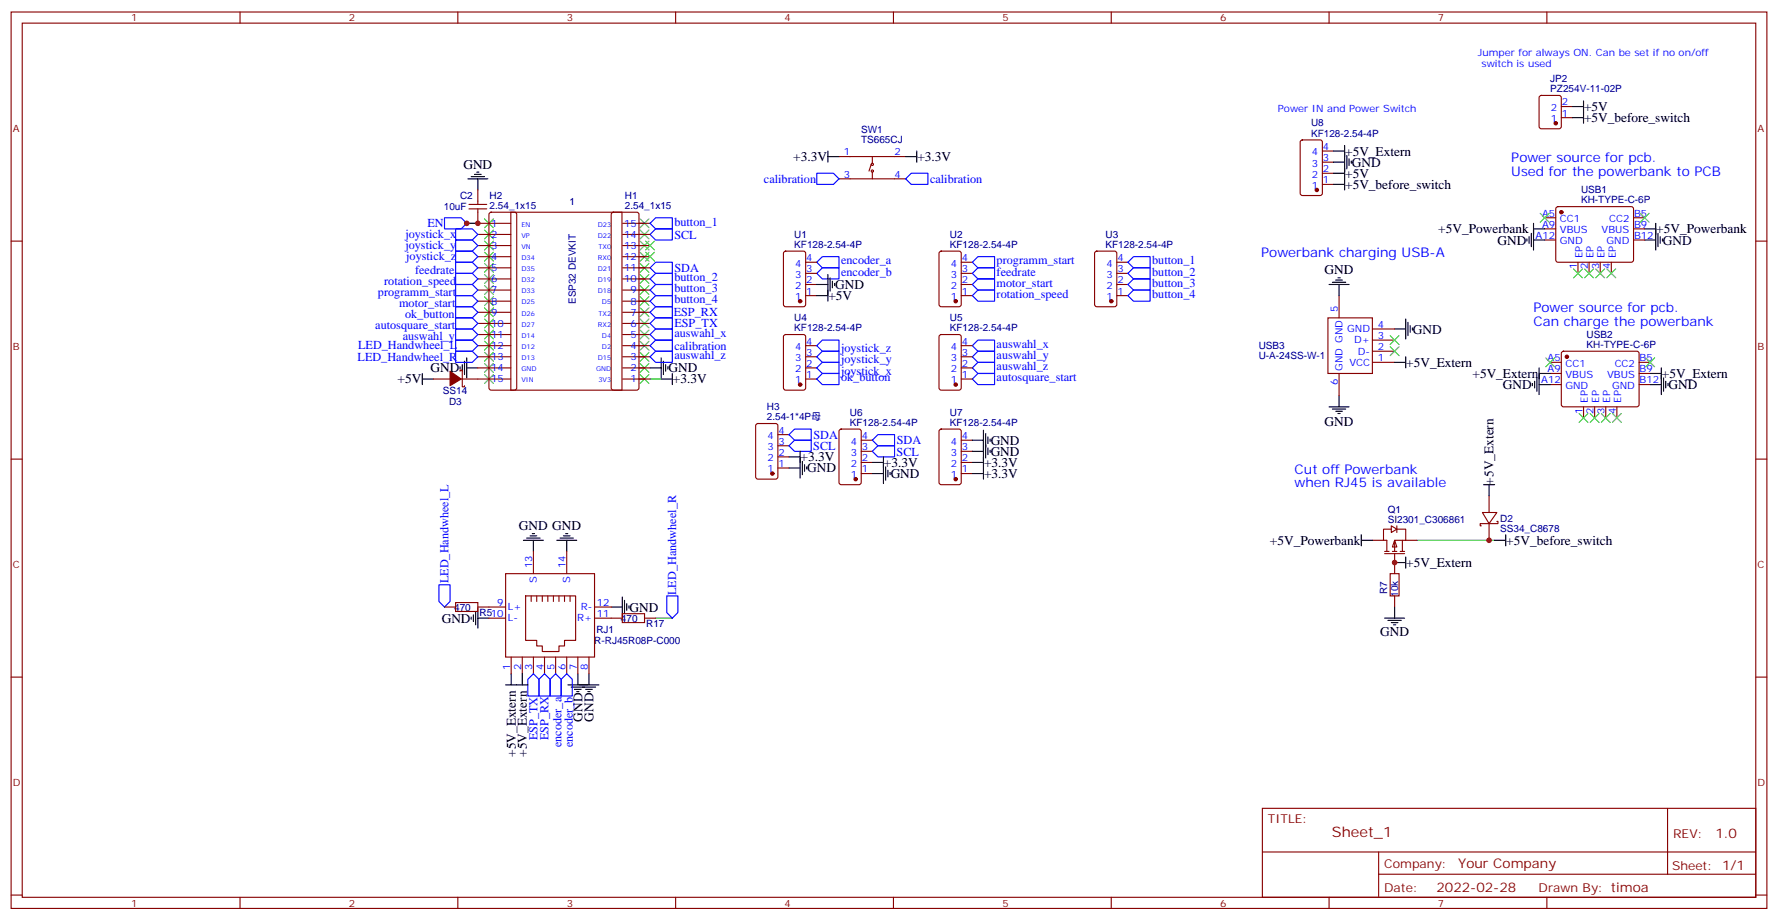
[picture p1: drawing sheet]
<svg xmlns="http://www.w3.org/2000/svg" width="564mm" height="292mm" viewBox="0 0 564 292" stroke-linecap="round" stroke-linejoin="round" font-family="sans-serif">
<g fill="none" stroke="#870000" stroke-width=".35">
<path d="M3.5 3.8h557.4v284.3h-557.4zM7.1 7.3h550.3v277.3h-550.3zM76.2 3.8v3.5M145.3 3.8v3.5M214.5 3.8v3.5M283.6 3.8v3.5M352.8 3.8v3.5M421.9 3.8v3.5M491.1 3.8v3.5M488.8 30.5l.5-.2h5.6l.7 .4 .1 9.4-.5 .7-5.9 .1-.6-.5-.1-9.4zM495.7 37.3h3.5M495.7 33.8h3.5"/>
<path d="M266.3 49.7h21.2M266.3 56.7h21.2M276.6 52.1l-.7 2.2M276.9 54.6v2.1M276.9 49.7v2.1M413 44.6l.5-.2h5.6l.7 .4v16.5l-.5 .7h-5.8l-.7-.4-.1-16.5zM419.8 58.5h3.5M419.8 55h3.5M419.8 51.4h3.5M419.8 47.9h3.5M3.5 76.5h3.6M148.9 66.3h5.6"/>
<path d="M148.9 64.8h5.6M151.7 66.3v4.5h10.5M151.7 74.4h10.5M151.7 77.9h10.5M151.7 60.3v4.5M155.5 67.5l.4-.2h7.4l.5 .2 .2 .5v55l-.2 .5-.5 .3h-7.4l-.5-.3-.2-.5v-55zM162.2 67.3h35.2v56.5h-35.2zM194.3 67.5l.4-.2h7.4l.5 .2 .2 .5v55l-.2 .5-.5 .3h-7.4l-.5-.3-.2-.5v-55zM197.7 70.8h8.7M197.7 74.4h8.7M197.7 77.9h8.7M248.9 79.9l.5-.2h5.7l.6 .4 .1 16.5-.5 .6-5.9 .1-.6-.5-.1-16.4z"/>
<path d="M298.3 79.9l.5-.2h5.6l.7 .4 .1 16.5-.5 .6-5.9 .1-.6-.5-.1-16.4zM347.7 79.9l.5-.2h5.6l.7 .4v16.5l-.4 .6-5.9 .1-.7-.5v-16.4zM490.4 69.1h3.5M490.4 72.6h3.5M490.4 76.1h3.5M494.1 65.8l.5-.3h23.3l.5 .3 .2 .5-.1 16.5-.6 .4-23.6-.1-.4-.6v-16.2zM518.6 69.1h3.5M518.6 72.6h3.5M518.6 76.1h3.5M557.4 76.5h3.5M151.7 81.4h10.5M151.7 84.9h10.5"/>
<path d="M151.7 88.5h10.5M151.7 92h10.5M151.7 95.5h10.5M151.7 99.1h10.5M197.7 81.4h8.7M197.7 84.9h8.7M197.7 88.5h8.7M197.7 92h8.7M197.7 95.5h8.7M197.7 99.1h8.7M255.8 93.8h3.5M255.8 90.2h3.5"/>
<path d="M255.8 86.7h3.5M255.8 83.2h3.5M305.2 93.8h3.5M305.2 90.2h3.5M305.2 86.7h3.5M305.2 83.2h3.5M354.5 93.8h3.6M354.5 90.2h3.6M354.5 86.7h3.6M354.5 83.2h3.6M425.1 93.8v7M500.9 83.2v3.5"/>
<path d="M504.5 83.2v3.5M508 83.2v3.5M511.5 83.2v3.5M151.7 102.6h10.5M151.7 106.1h10.5M151.7 109.6h10.5M151.7 113.2h10.5M151.7 116.7h10.5M197.7 102.6h8.7M197.7 106.1h8.7M197.7 109.6h8.7M197.7 113.2h8.7"/>
<path d="M197.7 116.7h8.7M248.9 106.3l.5-.2h5.7l.6 .4 .1 16.5-.5 .7-5.9 .1-.6-.5-.1-16.5zM255.8 109.6h3.5M255.8 113.2h3.5M255.8 116.7h3.5M298.3 106.3l.5-.2h5.6l.7 .4 .1 16.5-.5 .7-5.9 .1-.6-.5-.1-16.5zM305.2 109.6h3.5M305.2 113.2h3.5M305.2 116.7h3.5M421.6 100.8h14.1v17.7h-14.1zM425.1 118.5v7M435.7 114.9h7"/>
<path d="M435.7 111.4h7M435.7 107.9h7M435.7 104.4h7M151.7 120.2h10.5M197.7 120.2h8.7M240.1 134.5l.5-.2h5.6l.7 .5v16.5l-.4 .6-5.9 .1-.7-.5v-16.5zM246.9 137.9h3.6M255.8 120.2h3.5M266.6 136.3l.5-.2h5.6l.6 .4 .1 16.5-.5 .7h-5.8l-.7-.4-.1-16.5zM273.4 139.6h3.5M298.3 136.3l.5-.2h5.6l.7 .4 .1 16.5-.5 .7h-5.9l-.6-.4-.1-16.5zM305.2 120.2h3.5"/>
<path d="M305.2 139.6h3.5M3.5 145.6h3.6M246.9 148.4h3.6M246.9 144.9h3.6M246.9 141.4h3.6M273.4 150.2h3.5M273.4 146.7h3.5M273.4 143.2h3.5M305.2 150.2h3.5M305.2 146.7h3.5M305.2 143.2h3.5M557.4 145.6h3.5"/>
<path d="M169.3 174.9v7.1M179.9 174.9v7.1M141.1 192.5h3.5M144.6 191.1h7.1v2.9h-7.1zM151.7 192.5h8.8M155.2 196.1h5.3M160.5 182h28.2v26.4h-28.2zM166.9 189h15.8v14.1h-3.5v1.8h-1.8v1.8h-5.2v-1.8h-1.8v-1.8h-3.5zM168.6 189v1.8M170.4 189v1.8M172.2 189v1.8M173.9 189v1.8"/>
<path d="M175.7 189v1.8M177.4 189v1.8M179.2 189v1.8M181 189v1.8M188.7 192.5h5.3M188.7 196.1h8.9M197.6 194.7h7v2.8h-7zM204.6 196.1h3.5M3.5 214.8h3.6M162.3 208.4v5.3M165.8 208.4v5.3M169.3 208.4v5.3"/>
<path d="M172.9 208.4v5.3M176.4 208.4v5.3M179.9 208.4v5.3M183.4 208.4v5.3M187 208.4v5.3M557.4 214.8h3.5M400.8 256.4h156.6v28.2h-156.6zM529.4 256.4v20.9M400.8 270.2h156.5M437.7 277.3h119.6M437.7 270.2v14.2M3.5 283.9h3.6"/>
<path d="M76.2 284.6v3.5M145.3 284.6v3.5M214.5 284.6v3.5M283.6 284.6v3.5M352.8 284.6v3.5M421.9 284.6v3.5M491.1 284.6v3.5M557.4 283.9h3.5"/>
<circle cx="276.9" cy="54.3" r=".35"/>
<circle cx="276.9" cy="52.1" r=".35"/>
</g>
<path d="M148.2 70.8h3.5M206.4 120.2h3.5M208.1 196.1h5.3" fill="none" stroke="#008700" stroke-width=".35"/>
<g fill="none" stroke="#000" stroke-width=".35">
<path d="M499.2 33.8h3.5M502.7 32v3.6M148.5 56.7h6.4M149.6 56h4.2M150.6 55.3h2.2M151.3 54.6h.7M151.7 56.7v3.6M262.8 47.9v3.5M262.8 49.7h3.5M287.5 49.7h3.5M291 47.9v3.5M423.3 51.4h3.6"/>
<path d="M423.3 55h3.6M426.9 48.3v8.4M427.6 49.3v4.3M428.3 50.4v2.1M429 51.1v.7M484.7 75.8v.7M485.4 75.1v2.1M486.1 74v4.2M486.8 76.1h3.6M486.8 70.8v8.5M486.8 72.6h3.6M522.1 76.1h3.5"/>
<path d="M525.6 73v6.3M526.3 74v4.2M527 75.1v2.1M527.8 75.8v.7M259.3 90.2h3.5M259.3 93.8h3.5M262.8 87.1v8.4M263.5 88.1v4.3M264.2 89.2v2.1M264.9 89.9v.7M421.9 90.2h6.4M423 89.5h4.2"/>
<path d="M424 88.8h2.2M424.7 88.1h.7M425.1 90.2v3.6M146 116.3v.8M146.8 115.6v2.2M147.5 114.6v4.2M148.2 116.7h3.5M148.2 113.5v6.4M206.4 116.7h3.5M209.9 113.5v6.4M210.6 114.6v4.2M211.3 115.6v2.2"/>
<path d="M212 116.3v.8M213.4 118.5v3.5M442.7 104.4h3.6M446.3 101.2v6.3M447 102.2v4.3M447.7 103.3v2.1M448.4 104v.7M209.9 120.2h3.5M308.7 139.6h3.5M312.2 136.5v15.5M312.9 137.5v7.8M313.6 138.6v2.1"/>
<path d="M314.3 139.3v.7M421.9 129h6.4M423 129.8h4.2M424 130.5h2.2M424.7 131.2h.7M425.1 125.5v3.5M250.5 148.4h3.5M254 145.3v6.3M254.7 146.3v4.3M255.4 147.4v2.1M256.1 148.1v.7M276.9 150.2h3.6"/>
<path d="M280.5 147v6.4M281.2 148.1v4.2M281.9 149.2v2.1M282.6 149.9v.7M308.7 143.2h3.5M308.7 146.7h3.5M308.7 150.2h3.5M313.6 142.1v2.1M314.3 142.8v.7M166.2 171.4h6.3M167.2 170.7h4.2M168.3 170h2.1"/>
<path d="M169 169.3h.7M169.3 171.4v3.5M176.7 171.4h6.4M177.8 170.7h4.2M178.9 170h2.1M179.6 169.3h.7M179.9 171.4v3.5M149.6 195.7v.7M150.3 195v2.1M151 194v4.2M151.7 196.1h3.5M151.7 192.9v6.3"/>
<path d="M194 192.5h3.6M197.6 189.4v6.3M198.3 190.4v4.3M199 191.5v2.1M199.7 192.2v.7M160.5 217.2h3.5M162.3 213.7v3.5M180.3 217.2h9.8M181.3 217.9h7.8M182.4 218.7h2.1M183.1 219.4h.7M183.4 213.7v3.5"/>
<path d="M185.9 218.7h2.1M186.6 219.4h.7M187 213.7v3.5"/>
</g>
<g fill="none" stroke="#00f" stroke-width=".35">
<path d="M259.3 55h5.3l1.7 1.7-1.7 1.8h-5.3zM287.5 56.7l1.8-1.7h5.3v3.5h-5.3zM141.1 69.1h5.3l1.8 1.7-1.8 1.8h-5.3zM144.6 72.6h5.3l1.8 1.8-1.8 1.7h-5.3zM144.6 76.1h5.3l1.8 1.8-1.8 1.8h-5.3zM144.6 79.7h5.3l1.8 1.7-1.8 1.8h-5.3zM206.4 74.4l1.7-1.8h5.3v3.5h-5.3zM206.4 70.8l1.7-1.7h5.3v3.5h-5.3zM144.6 90.2h5.3l1.8 1.8-1.8 1.8h-5.3zM144.6 93.8h5.3l1.8 1.7-1.8 1.8h-5.3zM144.6 97.3h5.3l1.8 1.8-1.8 1.7h-5.3zM144.6 83.2h5.3l1.8 1.7-1.8 1.8h-5.3z"/>
<path d="M144.6 86.7h5.3l1.8 1.8-1.8 1.7h-5.3zM206.4 95.5l1.7-1.7h5.3v3.5h-5.3zM206.4 92l1.7-1.8h5.3v3.6h-5.3zM206.4 88.5l1.7-1.8h5.3v3.5h-5.3zM208.1 83.2h5.3v3.5h-5.3l-1.7-1.8zM208.1 97.3h5.3v3.5h-5.3l-1.7-1.7zM259.3 86.7l1.8-1.8h5.2v3.6h-5.2zM259.3 83.2l1.8-1.8h5.2v3.5h-5.2zM308.7 90.2l1.7-1.7h5.3v3.5h-5.3zM310.4 81.4h5.3v3.5h-5.3l-1.7-1.7zM310.4 92h5.3v3.5h-5.3l-1.7-1.7zM310.4 84.9h5.3v3.6h-5.3l-1.7-1.8z"/>
<path d="M358.1 83.2l1.7-1.8h5.3v3.5h-5.3zM358.1 86.7l1.7-1.8h5.3v3.6h-5.3zM358.1 90.2l1.7-1.7h5.3v3.5h-5.3zM358.1 93.8l1.7-1.8h5.3v3.5h-5.3zM144.6 107.9h5.3l1.8 1.7-1.8 1.8h-5.3zM144.6 111.4h5.3l1.8 1.8-1.8 1.7h-5.3zM144.6 100.8h5.3l1.8 1.8-1.8 1.8h-5.3zM144.6 104.4h5.3l1.8 1.7-1.8 1.8h-5.3zM206.4 109.6l1.7-1.7h5.3v3.5h-5.3zM206.4 106.1l1.7-1.7h5.3v3.5h-5.3zM206.4 113.2l1.7-1.8h5.3v3.5h-5.3zM208.1 100.8h5.3v3.6h-5.3l-1.7-1.8z"/>
<path d="M259.3 116.7l1.8-1.8h5.2v3.6h-5.2zM259.3 109.6l1.8-1.7h5.2v3.5h-5.2zM261.1 111.4h5.2v3.5h-5.2l-1.8-1.7zM308.7 116.7l1.7-1.8h5.3v3.6h-5.3zM310.4 118.5h5.3v3.5h-5.3l-1.7-1.8zM310.4 111.4h5.3v3.5h-5.3l-1.7-1.7zM310.4 107.9h5.3v3.5h-5.3l-1.7-1.8zM250.5 137.9l1.7-1.8h5.3v3.5h-5.3zM259.3 120.2l1.8-1.7h5.2v3.5h-5.2zM276.9 139.6l1.8-1.7h5.3v3.5h-5.3zM250.5 141.4l1.7-1.8h5.3v3.6h-5.3zM278.7 141.4h5.3v3.5h-5.3l-1.8-1.7z"/>
<path d="M139.3 185.5h3.6v5.3l-1.8 1.7-1.8-1.7zM211.7 189h3.5v5.3l-1.8 1.8-1.7-1.8zM167.6 215.5l1.7-1.8 1.8 1.8v5.3h-3.5zM171.1 215.5l1.8-1.8 1.7 1.8v5.3h-3.5zM174.6 215.5l1.8-1.8 1.8 1.8v5.3h-3.6zM179.9 213.7l1.8 1.8v5.3h-3.5v-5.3z"/>
</g>
<g fill="none" stroke="#3c3" stroke-width=".35">
<path d="M153.8 69.4l2.8 2.8M153.8 73l2.8 2.8M153.8 76.5l2.8 2.8M156.6 69.4l-2.8 2.8M156.6 73l-2.8 2.8M156.6 76.5l-2.8 2.8M203.2 76.5l2.8 2.8M203.2 73l2.8 2.8M203.2 69.4l2.8 2.8M205 76.5l2.8 2.8M206 69.4l-2.8 2.8M206 76.5l-2.8 2.8"/>
<path d="M206 73l-2.8 2.8M207.8 76.5l-2.8 2.8M488.9 67.7l2.9 2.8M491.8 67.7l-2.9 2.8M520.7 67.7l2.8 2.8M523.5 67.7l-2.8 2.8M153.8 80l2.8 2.8M153.8 83.5l2.8 2.9M153.8 87.1l2.8 2.8M153.8 90.6l2.8 2.8M153.8 94.1l2.8 2.8M153.8 97.6l2.8 2.9"/>
<path d="M156.6 80l-2.8 2.8M156.6 83.5l-2.8 2.9M156.6 87.1l-2.8 2.8M156.6 90.6l-2.8 2.8M156.6 94.1l-2.8 2.8M156.6 97.6l-2.8 2.9M203.2 97.6l2.8 2.9M203.2 94.1l2.8 2.8M203.2 90.6l2.8 2.8M203.2 87.1l2.8 2.8M203.2 83.5l2.8 2.9M203.2 80l2.8 2.8"/>
<path d="M205 80l2.8 2.8M206 97.6l-2.8 2.9M206 94.1l-2.8 2.8M206 90.6l-2.8 2.8M206 87.1l-2.8 2.8M206 83.5l-2.8 2.9M206 80l-2.8 2.8M207.8 80l-2.8 2.8M499.5 85.3l2.9 2.8M502.4 85.3l-2.9 2.8M503.1 85.3l2.8 2.8M505.9 85.3l-2.8 2.8"/>
<path d="M506.6 85.3l2.8 2.8M509.4 85.3l-2.8 2.8M510.1 85.3l2.8 2.8M512.9 85.3l-2.8 2.8M153.8 101.2l2.8 2.8M153.8 104.7l2.8 2.8M153.8 108.2l2.8 2.9M153.8 111.8l2.8 2.8M153.8 115.3l2.8 2.8M153.8 118.8l2.8 2.8M156.6 101.2l-2.8 2.8M156.6 104.7l-2.8 2.8"/>
<path d="M156.6 108.2l-2.8 2.9M156.6 111.8l-2.8 2.8M156.6 115.3l-2.8 2.8M156.6 118.8l-2.8 2.8M203.2 118.8l2.8 2.8M203.2 115.3l2.8 2.8M203.2 111.8l2.8 2.8M203.2 108.2l2.8 2.9M203.2 104.7l2.8 2.8M203.2 101.2l2.8 2.8M206 118.8l-2.8 2.8M206 115.3l-2.8 2.8"/>
<path d="M206 111.8l-2.8 2.8M206 108.2l-2.8 2.9M206 104.7l-2.8 2.8M206 101.2l-2.8 2.8M441.3 106.5l2.8 2.8M441.3 110l2.8 2.8M444.1 106.5l-2.8 2.8M444.1 110l-2.8 2.8"/>
</g>
<g fill="#870000" stroke="#870000" stroke-width=".35">
<circle cx="303.4" cy="95.5" r=".53"/>
<circle cx="303.4" cy="122" r=".53"/>
<circle cx="254" cy="95.5" r=".53"/>
<circle cx="254" cy="122" r=".53"/>
<circle cx="352.8" cy="95.5" r=".53"/>
<circle cx="271.6" cy="152" r=".53"/>
<circle cx="303.4" cy="152" r=".53"/>
<circle cx="418" cy="60.3" r=".53"/>
<circle cx="495.7" cy="67.3" r=".53"/>
<circle cx="493.9" cy="39.1" r=".53"/>
<circle cx="245.2" cy="150.2" r=".53"/>
</g>
<path d="M442.7 171.4l.7 2.1h-1.4z" fill="#fff" stroke="#870000" stroke-width=".35"/>
<g fill="none" stroke="#870000" stroke-width=".35">
<path d="M146 117.8v-.4h.8v5.3h.7v-.4M492.1 114.9h3.6M492.1 118.5h3.6M495.9 111.6l.5-.2h23.2l.5 .2 .2 .5v16.5l-.7 .4h-23.5l-.4-.7v-16.2zM520.3 114.9h3.6M520.3 118.5h3.6M137.6 120.2h5.3M146.4 120.2h5.3M492.1 122h3.6M502.7 129v3.6M506.2 129v3.6M509.8 129v3.6"/>
<path d="M513.3 129v3.6M520.3 122h3.6M472.7 157.3v5.3M435.7 171.4h3.5M439.6 175.6h6.3M439.6 174.9h1.4M441.7 166.8l1.7 1.1-1.7 1zM441.7 167.9h-2.5v3.5h1.1v3.5M442 174.9h1.4M442.7 175.6v6.4M443.4 167.9h2.9v3.5M443.4 166.8v2.1"/>
<path d="M444.5 174.9h1.4M445.2 171.4v3.5M446.3 171.4h-3.6v3.5M446.3 171.4h3.5M470.6 162.6h4.6l-2.5 3.5zM472.7 166.1h-2.8v.7h.4M472.7 166.1v5.3M475.2 165.4h.3v.7h-2.8M441.3 182h2.8v7h-2.8zM442.7 189v3.5"/>
</g>
<g fill="none" stroke="#000" stroke-width=".35">
<path d="M499.2 37.3h3.5M502.7 35.6v3.5M423.3 58.5h3.6M423.3 47.9h3.6M426.9 46.1v3.6M426.9 56.7v3.6M522.1 72.6h3.5M525.6 70.8v3.6M134.1 118.5v3.5M442.7 114.9h3.6M446.3 113.2v3.5M487.9 119.9v4.2"/>
<path d="M488.6 116.7v8.5M488.6 118.5h3.5M523.9 118.5h3.5M527.4 116.7v8.5M528.1 119.9v4.2M134.1 120.2h3.5M486.5 121.6v.7M487.2 120.9v2.1M488.6 122h3.5M523.9 122h3.5M528.8 120.9v2.1M529.5 121.6v.7"/>
<path d="M250.5 144.9h3.5M254 143.2v3.5M276.9 146.7h3.6M280.5 144.9v3.5M471 153.7h3.5M472.7 153.7v3.6M432.2 171.4h3.5M432.2 169.6v3.5M442.7 178.4h3.6M446.3 176.7v3.5M474.5 171.4h3.5M478 169.6v3.5"/>
<path d="M439.6 196.1h6.3M440.6 196.8h4.3M441.7 197.5h2.1M442.4 198.2h.7M442.7 192.5v3.6M164 217.2h3.6M165.8 213.7v3.5"/>
</g>
<path d="M449.8 171.4h24.7" fill="none" stroke="#008700" stroke-width=".35"/>
<g fill="#870000" stroke="#870000" stroke-width=".35">
<path d="M142.9 117.8l3.5 2.4-3.5 2.1z"/>
<circle cx="497.4" cy="113.2" r=".53"/>
</g>
<path d="M490.7 113.5l2.8 2.8M493.5 113.5l-2.8 2.8M522.5 113.5l2.8 2.8M525.3 113.5l-2.8 2.8M501.3 131.2l2.8 2.8M504.1 131.2l-2.8 2.8M504.8 131.2l2.8 2.8M507.6 131.2l-2.8 2.8M508.4 131.2l2.8 2.8M511.2 131.2l-2.8 2.8M511.9 131.2l2.8 2.8M514.7 131.2l-2.8 2.8" fill="none" stroke="#3c3" stroke-width=".35"/>
<g fill="#c00">
<circle cx="151.7" cy="70.8" r=".88"/>
<circle cx="148.2" cy="70.8" r=".88"/>
<circle cx="472.7" cy="171.4" r=".88"/>
<circle cx="442.7" cy="178.4" r=".88"/>
</g>
<text font-size="4.6" fill="#800" x="422.8" y="265.4">Sheet_1</text>
<g font-size="4.2">
<text x="502.9" y="35.2">+5V</text>
<text x="502.9" y="38.8">+5V_before_switch</text>
<text x="147.1" y="53.6">GND</text>
<text x="251.8" y="51.1">+3.3V</text>
<text x="291.2" y="51.1">+3.3V</text>
<text x="427" y="49.4">+5V_Extern</text>
<text x="429.2" y="52.8">GND</text>
<text x="427" y="56.4">+5V</text>
<text x="427" y="59.9">+5V_before_switch</text>
<text x="456.6" y="74">+5V_Powerbank</text>
<text x="475.4" y="77.6">GND</text>
<text x="525.8" y="74">+5V_Powerbank</text>
<text x="527.9" y="77.6">GND</text>
<text x="420.5" y="87">GND</text>
<text x="263" y="95.2">+5V</text>
<text x="265.1" y="91.7">GND</text>
<text x="448.6" y="105.8">GND</text>
<text x="136.7" y="118.1">GND</text>
<text x="212.2" y="118.1">GND</text>
<text x="446.4" y="116.4">+5V_Extern</text>
<text x="467.5" y="119.9">+5V_Extern</text>
<text x="527.6" y="119.9">+5V_Extern</text>
<text x="126.2" y="121.6">+5V</text>
<text x="213.6" y="121.6">+3.3V</text>
<text x="477.1" y="123.4">GND</text>
<text x="529.7" y="123.4">GND</text>
<text x="420.5" y="135.1">GND</text>
<text x="314.5" y="141">GND</text>
<text x="254.2" y="146.3">+3.3V</text>
<text x="256.3" y="149.9">GND</text>
<text x="280.6" y="148.1">+3.3V</text>
<text x="312.4" y="148.1">+3.3V</text>
<text x="314.5" y="144.6">GND</text>
<text x="282.8" y="151.6">GND</text>
<text x="312.4" y="151.6">+3.3V</text>
<text x="474.1" y="153.7" transform="rotate(-90 474.1 153.7)">+5V_Extern</text>
<text x="164.8" y="168.2">GND GND</text>
<text x="403.2" y="172.8">+5V_Powerbank</text>
<text x="478.2" y="172.8">+5V_before_switch</text>
<text x="446.4" y="179.8">+5V_Extern</text>
<text x="140.2" y="197.5">GND</text>
<text x="199.8" y="194">GND</text>
<text x="438.1" y="201.7">GND</text>
<text x="184.9" y="228.9" transform="rotate(-90 184.9 228.9)">GND</text>
<text x="188.4" y="228.9" transform="rotate(-90 188.4 228.9)">GND</text>
<text x="163.7" y="240.1" transform="rotate(-90 163.7 240.1)">+5V_Extern</text>
<text x="167.2" y="240.1" transform="rotate(-90 167.2 240.1)">+5V_Extern</text>
</g>
<g font-size="4.2" fill="#00f">
<text x="479.8" y="51.4">Power source for pcb.</text>
<text x="479.8" y="55.7">Used for the powerbank to PCB</text>
<text x="400.4" y="81.4">Powerbank charging USB-A</text>
<text x="486.8" y="99.1">Power source for pcb.</text>
<text x="486.8" y="103.3">Can charge the powerbank</text>
<text x="411" y="150.2">Cut off Powerbank</text>
<text x="411" y="154.4">when RJ45 is available</text>
</g>
<g font-size="4.2" fill="#800">
<text x="544.6" y="265.7">1.0</text>
<text x="462.9" y="275.2">Your Company</text>
<text x="456" y="283">2022-02-28</text>
</g>
<g font-size="3.9" fill="#00f">
<text x="242.5" y="58">calibration</text>
<text x="295.2" y="58">calibration</text>
<text x="214.1" y="71.5">button_1</text>
<text x="128.7" y="75.4">joystick_x</text>
<text x="135.7" y="72.1">EN</text>
<text x="214.1" y="75.7">SCL</text>
<text x="128.7" y="78.9">joystick_y</text>
<text x="128.9" y="82.4">joystick_z</text>
<text x="267" y="83.9">encoder_a</text>
<text x="316.4" y="83.9">programm_start</text>
<text x="365.8" y="83.9">button_1</text>
<text x="131.8" y="86.8">feedrate</text>
<text x="214.1" y="89.2">button_2</text>
<text x="214.1" y="86.3">SDA</text>
<text x="267" y="87.4">encoder_b</text>
<text x="316.4" y="87.4">feedrate</text>
<text x="365.8" y="87.4">button_2</text>
<text x="120" y="93.8">programm_start</text>
<text x="122" y="90.3">rotation_speed</text>
<text x="214.1" y="92.7">button_3</text>
<text x="316.4" y="94.5">rotation_speed</text>
<text x="316.4" y="90.9">motor_start</text>
<text x="365.8" y="90.9">button_3</text>
<text x="365.8" y="94.5">button_4</text>
<text x="126.7" y="97.4">motor_start</text>
<text x="128.6" y="100.9">ok_button</text>
<text x="213.9" y="100.3">ESP_RX</text>
<text x="214.1" y="96.2">button_4</text>
<text x="119.1" y="104.4">autosquare_start</text>
<text x="127.8" y="107.9">auswahl_y</text>
<text x="214.1" y="106.8">auswahl_x</text>
<text x="214.1" y="103.8">ESP_TX</text>
<text x="113.7" y="110.8">LED_Handwheel_L</text>
<text x="214.1" y="113.9">auswahl_z</text>
<text x="214.1" y="110.9">calibration</text>
<text x="267" y="111.8">joystick_z</text>
<text x="316.4" y="113.9">auswahl_y</text>
<text x="316.4" y="110.3">auswahl_x</text>
<text x="113.5" y="114.4">LED_Handwheel_R</text>
<text x="267" y="118.8">joystick_x</text>
<text x="267" y="115.3">joystick_y</text>
<text x="316.4" y="117.4">auswahl_z</text>
<text x="267" y="120.9">ok_button</text>
<text x="316.4" y="120.9">autosquare_start</text>
<text x="258.2" y="142.7">SCL</text>
<text x="258.2" y="139.2">SDA</text>
<text x="284.7" y="141">SDA</text>
<text x="284.6" y="144.5">SCL</text>
<text x="142.4" y="185" transform="rotate(-90 142.4 185)">LED_Handwheel_L</text>
<text x="214.7" y="188.7" transform="rotate(-90 214.7 188.7)">LED_Handwheel_R</text>
<text x="170.6" y="234.9" transform="rotate(-90 170.6 234.9)">ESP_TX</text>
<text x="174.1" y="234.9" transform="rotate(-90 174.1 234.9)">ESP_RX</text>
<text x="178.3" y="237" transform="rotate(-90 178.3 237)">encoder_a</text>
<text x="181.8" y="237.1" transform="rotate(-90 181.8 237.1)">encoder_b</text>
</g>
<g font-size="3.9" fill="#800">
<text x="402.5" y="261">TITLE:</text>
<text x="531.1" y="265.7">REV:</text>
<text x="439.4" y="275.2">Company:</text>
<text x="530.8" y="275.8">Sheet: 1/1</text>
<text x="439.4" y="282.9">Date:</text>
<text x="488.5" y="282.9">Drawn By: timoa</text>
</g>
<g font-size="3.2" fill="#800">
<text x="41.6" y="6.8">1</text>
<text x="110.8" y="6.8">2</text>
<text x="179.9" y="6.8">3</text>
<text x="249.1" y="6.8">4</text>
<text x="318.2" y="6.8">5</text>
<text x="387.3" y="6.8">6</text>
<text x="456.5" y="6.8">7</text>
<text x="4.1" y="41.9">A</text>
<text x="557.9" y="41.9">A</text>
<text x="4.1" y="111.1">B</text>
<text x="557.9" y="111.1">B</text>
<text x="4.1" y="180.2">C</text>
<text x="557.9" y="180.2">C</text>
<text x="4.1" y="249.3">D</text>
<text x="557.9" y="249.3">D</text>
<text x="41.6" y="287.6">1</text>
<text x="110.8" y="287.6">2</text>
<text x="179.9" y="287.6">3</text>
<text x="249.1" y="287.6">4</text>
<text x="318.2" y="287.6">5</text>
<text x="387.3" y="287.6">6</text>
<text x="456.5" y="287.6">7</text>
</g>
<g font-size="3.2" fill="#00f">
<text x="469.2" y="17.9">Jumper for always ON. Can be set if no on/off</text>
<text x="470.3" y="21.1">switch is used</text>
<text x="405.7" y="35.6">Power IN and Power Switch</text>
<text x="492.3" y="35.2">2</text>
<text x="495.8" y="33.4">2</text>
<text x="492.3" y="38.7">1</text>
<text x="495.8" y="37">1</text>
<text x="420" y="47.6">4</text>
<text x="267.9" y="49.3">1</text>
<text x="284" y="49.3">2</text>
<text x="416.5" y="52.8">3</text>
<text x="416.5" y="49.3">4</text>
<text x="420" y="51.1">3</text>
<text x="267.9" y="56.4">3</text>
<text x="284" y="56.4">4</text>
<text x="416.5" y="59.9">1</text>
<text x="416.5" y="56.4">2</text>
<text x="420" y="58.1">1</text>
<text x="420" y="54.6">2</text>
<text x="155.9" y="71.9">1</text>
<text x="198.1" y="71.9">15</text>
<text x="489.5" y="68.7">A5</text>
<text x="495.2" y="70.5">CC1</text>
<text x="510.8" y="70.5">CC2</text>
<text x="518.8" y="68.7">B5</text>
<text x="155.9" y="75.4">2</text>
<text x="198.1" y="75.4">14</text>
<text x="487.5" y="75.8">A12</text>
<text x="489.5" y="72.2">A9</text>
<text x="495.2" y="74">VBUS</text>
<text x="495.2" y="77.5">GND</text>
<text x="508.4" y="74">VBUS</text>
<text x="510" y="77.5">GND</text>
<text x="518.8" y="75.8">B12</text>
<text x="518.8" y="72.2">B9</text>
<text x="155.9" y="79">3</text>
<text x="155.9" y="82.5">4</text>
<text x="198.1" y="82.5">12</text>
<text x="198.1" y="79">13</text>
<text x="255.9" y="82.8">4</text>
<text x="305.3" y="82.8">4</text>
<text x="354.7" y="82.8">4</text>
<text x="502.4" y="81.9" transform="rotate(-90 502.4 81.9)">EP</text>
<text x="505.9" y="81.9" transform="rotate(-90 505.9 81.9)">EP</text>
<text x="509.4" y="81.9" transform="rotate(-90 509.4 81.9)">EP</text>
<text x="512.9" y="81.9" transform="rotate(-90 512.9 81.9)">EP</text>
<text x="155.9" y="86">5</text>
<text x="155.9" y="89.5">6</text>
<text x="198.1" y="89.5">10</text>
<text x="198.1" y="86">11</text>
<text x="252.4" y="88.1">3</text>
<text x="252.4" y="84.6">4</text>
<text x="255.9" y="89.9">2</text>
<text x="255.9" y="86.4">3</text>
<text x="301.8" y="88.1">3</text>
<text x="301.8" y="84.6">4</text>
<text x="305.3" y="89.9">2</text>
<text x="305.3" y="86.4">3</text>
<text x="351.2" y="88.1">3</text>
<text x="351.2" y="84.6">4</text>
<text x="354.7" y="89.9">2</text>
<text x="354.7" y="86.4">3</text>
<text x="500.6" y="85.4" transform="rotate(-90 500.6 85.4)">1</text>
<text x="504.1" y="85.4" transform="rotate(-90 504.1 85.4)">2</text>
<text x="507.6" y="85.4" transform="rotate(-90 507.6 85.4)">3</text>
<text x="511.2" y="85.4" transform="rotate(-90 511.2 85.4)">4</text>
<text x="155.9" y="93.1">7</text>
<text x="200.1" y="93.1">9</text>
<text x="252.4" y="95.2">1</text>
<text x="252.4" y="91.7">2</text>
<text x="255.9" y="93.4">1</text>
<text x="301.8" y="95.2">1</text>
<text x="301.8" y="91.7">2</text>
<text x="305.3" y="93.4">1</text>
<text x="351.2" y="95.2">1</text>
<text x="351.2" y="91.7">2</text>
<text x="354.7" y="93.4">1</text>
<text x="155.9" y="96.6">8</text>
<text x="155.9" y="100.1">9</text>
<text x="200.1" y="100.1">7</text>
<text x="200.1" y="96.6">8</text>
<text x="424.7" y="99.1" transform="rotate(-90 424.7 99.1)">5</text>
<text x="155.9" y="103.6">10</text>
<text x="155.9" y="107.2">11</text>
<text x="200.1" y="107.2">5</text>
<text x="200.1" y="103.6">6</text>
<text x="427.7" y="105.4">GND</text>
<text x="437.4" y="107.5">3</text>
<text x="437.4" y="104">4</text>
<text x="155.9" y="110.7">12</text>
<text x="200.1" y="110.7">4</text>
<text x="252.4" y="111.1">4</text>
<text x="255.9" y="112.8">3</text>
<text x="255.9" y="109.3">4</text>
<text x="301.8" y="111.1">4</text>
<text x="305.3" y="112.8">3</text>
<text x="305.3" y="109.3">4</text>
<text x="429.9" y="108.9">D+</text>
<text x="431.1" y="112.5">D-</text>
<text x="437.4" y="111.1">2</text>
<text x="155.9" y="114.2">13</text>
<text x="155.9" y="117.8">14</text>
<text x="200.1" y="117.8">2</text>
<text x="200.1" y="114.2">3</text>
<text x="252.4" y="118.1">2</text>
<text x="252.4" y="114.6">3</text>
<text x="255.9" y="119.9">1</text>
<text x="255.9" y="116.3">2</text>
<text x="301.8" y="118.1">2</text>
<text x="301.8" y="114.6">3</text>
<text x="305.3" y="119.9">1</text>
<text x="305.3" y="116.3">2</text>
<text x="426.2" y="117.8" transform="rotate(-90 426.2 117.8)">GND GND</text>
<text x="428.4" y="116">VCC</text>
<text x="437.4" y="114.6">1</text>
<text x="491.3" y="114.6">A5</text>
<text x="491.3" y="118.1">A9</text>
<text x="497" y="116.3">CC1</text>
<text x="497" y="119.9">VBUS</text>
<text x="510.2" y="119.9">VBUS</text>
<text x="512.6" y="116.3">CC2</text>
<text x="520.5" y="118.1">B9</text>
<text x="520.5" y="114.6">B5</text>
<text x="155.9" y="121.3">15</text>
<text x="200.1" y="121.3">1</text>
<text x="252.4" y="121.6">1</text>
<text x="301.8" y="121.6">1</text>
<text x="424.7" y="122.2" transform="rotate(-90 424.7 122.2)">6</text>
<text x="489.3" y="121.6">A12</text>
<text x="497" y="123.4">GND</text>
<text x="511.8" y="123.4">GND</text>
<text x="520.5" y="121.6">B12</text>
<text x="502.4" y="131.2" transform="rotate(-90 502.4 131.2)">1</text>
<text x="504.1" y="127.7" transform="rotate(-90 504.1 127.7)">EP</text>
<text x="505.9" y="131.2" transform="rotate(-90 505.9 131.2)">2</text>
<text x="507.6" y="127.7" transform="rotate(-90 507.6 127.7)">EP</text>
<text x="509.4" y="131.2" transform="rotate(-90 509.4 131.2)">3</text>
<text x="511.2" y="127.7" transform="rotate(-90 511.2 127.7)">EP</text>
<text x="512.9" y="131.2" transform="rotate(-90 512.9 131.2)">4</text>
<text x="514.7" y="127.7" transform="rotate(-90 514.7 127.7)">EP</text>
<text x="247.1" y="137.5">4</text>
<text x="243.6" y="142.8">3</text>
<text x="243.6" y="139.3">4</text>
<text x="247.1" y="141">3</text>
<text x="270.1" y="141">4</text>
<text x="273.6" y="142.8">3</text>
<text x="273.6" y="139.3">4</text>
<text x="301.8" y="141">4</text>
<text x="305.3" y="142.8">3</text>
<text x="305.3" y="139.3">4</text>
<text x="243.6" y="149.9">1</text>
<text x="243.6" y="146.3">2</text>
<text x="247.1" y="148.1">1</text>
<text x="247.1" y="144.6">2</text>
<text x="270.1" y="148.1">2</text>
<text x="270.1" y="144.6">3</text>
<text x="273.6" y="149.9">1</text>
<text x="273.6" y="146.3">2</text>
<text x="301.8" y="148.1">2</text>
<text x="301.8" y="144.6">3</text>
<text x="305.3" y="149.9">1</text>
<text x="305.3" y="146.3">2</text>
<text x="270.1" y="151.6">1</text>
<text x="301.8" y="151.6">1</text>
<text x="169" y="180.2" transform="rotate(-90 169 180.2)">13</text>
<text x="170.4" y="184.8" transform="rotate(-90 170.4 184.8)">S</text>
<text x="179.6" y="180.2" transform="rotate(-90 179.6 180.2)">14</text>
<text x="181" y="184.8" transform="rotate(-90 181 184.8)">S</text>
<text x="157.8" y="192.2">9</text>
<text x="161.2" y="193.6">L+</text>
<text x="161.2" y="197.1">L-</text>
<text x="183.2" y="197.1">R+</text>
<text x="184.4" y="193.6">R-</text>
<text x="189.4" y="195.7">11</text>
<text x="189.4" y="192.2">12</text>
<text x="161.9" y="212.6" transform="rotate(-90 161.9 212.6)">1</text>
<text x="165.5" y="212.6" transform="rotate(-90 165.5 212.6)">2</text>
<text x="169" y="212.6" transform="rotate(-90 169 212.6)">3</text>
<text x="172.5" y="212.6" transform="rotate(-90 172.5 212.6)">4</text>
<text x="176" y="212.6" transform="rotate(-90 176 212.6)">5</text>
<text x="179.6" y="212.6" transform="rotate(-90 179.6 212.6)">6</text>
<text x="183.1" y="212.6" transform="rotate(-90 183.1 212.6)">7</text>
<text x="186.6" y="212.6" transform="rotate(-90 186.6 212.6)">8</text>
</g>
<g font-size="3.2" fill="#000080">
<text x="492.1" y="29.2">PZ254V-11-02P</text>
<text x="492.1" y="26">JP2</text>
<text x="416.2" y="40.1">U8</text>
<text x="273.4" y="45.3">TS665CJ</text>
<text x="273.4" y="42.1">SW1</text>
<text x="416.2" y="43.3">KF128-2.54-4P</text>
<text x="146.1" y="63.1">C2</text>
<text x="155.4" y="63">H2</text>
<text x="180.8" y="64.9">1</text>
<text x="198.4" y="63">H1</text>
<text x="501.9" y="64.4">KH-TYPE-C-6P</text>
<text x="501.9" y="61.3">USB1</text>
<text x="140.9" y="66.7">10uF</text>
<text x="155.4" y="66.3">2.54_1x15</text>
<text x="198.4" y="66.3">2.54_1x15</text>
<text x="252.2" y="75.4">U1</text>
<text x="301.6" y="75.4">U2</text>
<text x="350.9" y="75.4">U3</text>
<text x="252.2" y="78.6">KF128-2.54-4P</text>
<text x="301.5" y="78.6">KF128-2.54-4P</text>
<text x="350.9" y="78.6">KF128-2.54-4P</text>
<text x="182.8" y="96.5" transform="rotate(-90 182.8 96.5)">ESP32 DEVKIT</text>
<text x="252.2" y="101.8">U4</text>
<text x="301.6" y="101.8">U5</text>
<text x="252.2" y="105.1">KF128-2.54-4P</text>
<text x="301.5" y="105.1">KF128-2.54-4P</text>
<text x="503.7" y="107.1">USB2</text>
<text x="399.6" y="113.9">U-A-24SS-W-1</text>
<text x="399.6" y="110.8">USB3</text>
<text x="503.7" y="110.3">KH-TYPE-C-6P</text>
<text x="140.6" y="124.9">SS14</text>
<text x="142.5" y="128.4">D3</text>
<text x="243.4" y="130.1">H3</text>
<text x="269.8" y="131.8">U6</text>
<text x="301.6" y="131.8">U7</text>
<text x="243.4" y="133.3">2.54-1*4P母</text>
<text x="269.8" y="135">KF128-2.54-4P</text>
<text x="301.5" y="135">KF128-2.54-4P</text>
<text x="440.5" y="165.7">SI2301_C306861</text>
<text x="440.5" y="162.6">Q1</text>
<text x="476.3" y="165.5">D2</text>
<text x="476.2" y="168.6">SS34_C8678</text>
<text x="440.4" y="188.5" transform="rotate(-90 440.4 188.5)">R7</text>
<text x="443.9" y="189.4" transform="rotate(-90 443.9 189.4)">10k</text>
<text x="144.2" y="193.7">470</text>
<text x="152.2" y="195.5">R510</text>
<text x="197.1" y="197.2">470</text>
<text x="189.3" y="200.8">RJ1</text>
<text x="205.1" y="199">R17</text>
<text x="188.7" y="204.3">R-RJ45R08P-C000</text>
</g>
<g font-size="2.1" fill="#00f">
<text x="165.5" y="71.9">EN</text>
<text x="189.8" y="71.9">D23</text>
<text x="165.5" y="75.4">VP</text>
<text x="189.8" y="75.4">D22</text>
<text x="165.5" y="78.9">VN</text>
<text x="165.5" y="82.5">D34</text>
<text x="189.8" y="82.5">RX0</text>
<text x="190" y="78.9">TX0</text>
<text x="165.5" y="86">D35</text>
<text x="165.5" y="89.5">D32</text>
<text x="189.8" y="86">D21</text>
<text x="189.8" y="89.5">D19</text>
<text x="165.5" y="93">D33</text>
<text x="189.8" y="93">D18</text>
<text x="165.5" y="96.6">D25</text>
<text x="165.5" y="100.1">D26</text>
<text x="190" y="100.1">TX2</text>
<text x="191.1" y="96.6">D5</text>
<text x="165.5" y="103.6">D27</text>
<text x="165.5" y="107.2">D14</text>
<text x="189.8" y="103.6">RX2</text>
<text x="191.1" y="107.2">D4</text>
<text x="165.5" y="110.7">D12</text>
<text x="191.1" y="110.7">D2</text>
<text x="165.5" y="114.2">D13</text>
<text x="165.5" y="117.7">GND</text>
<text x="189.2" y="117.7">GND</text>
<text x="189.8" y="114.2">D15</text>
<text x="165.5" y="121.3">VIN</text>
<text x="189.9" y="121.3">3V3</text>
</g>
</svg>
